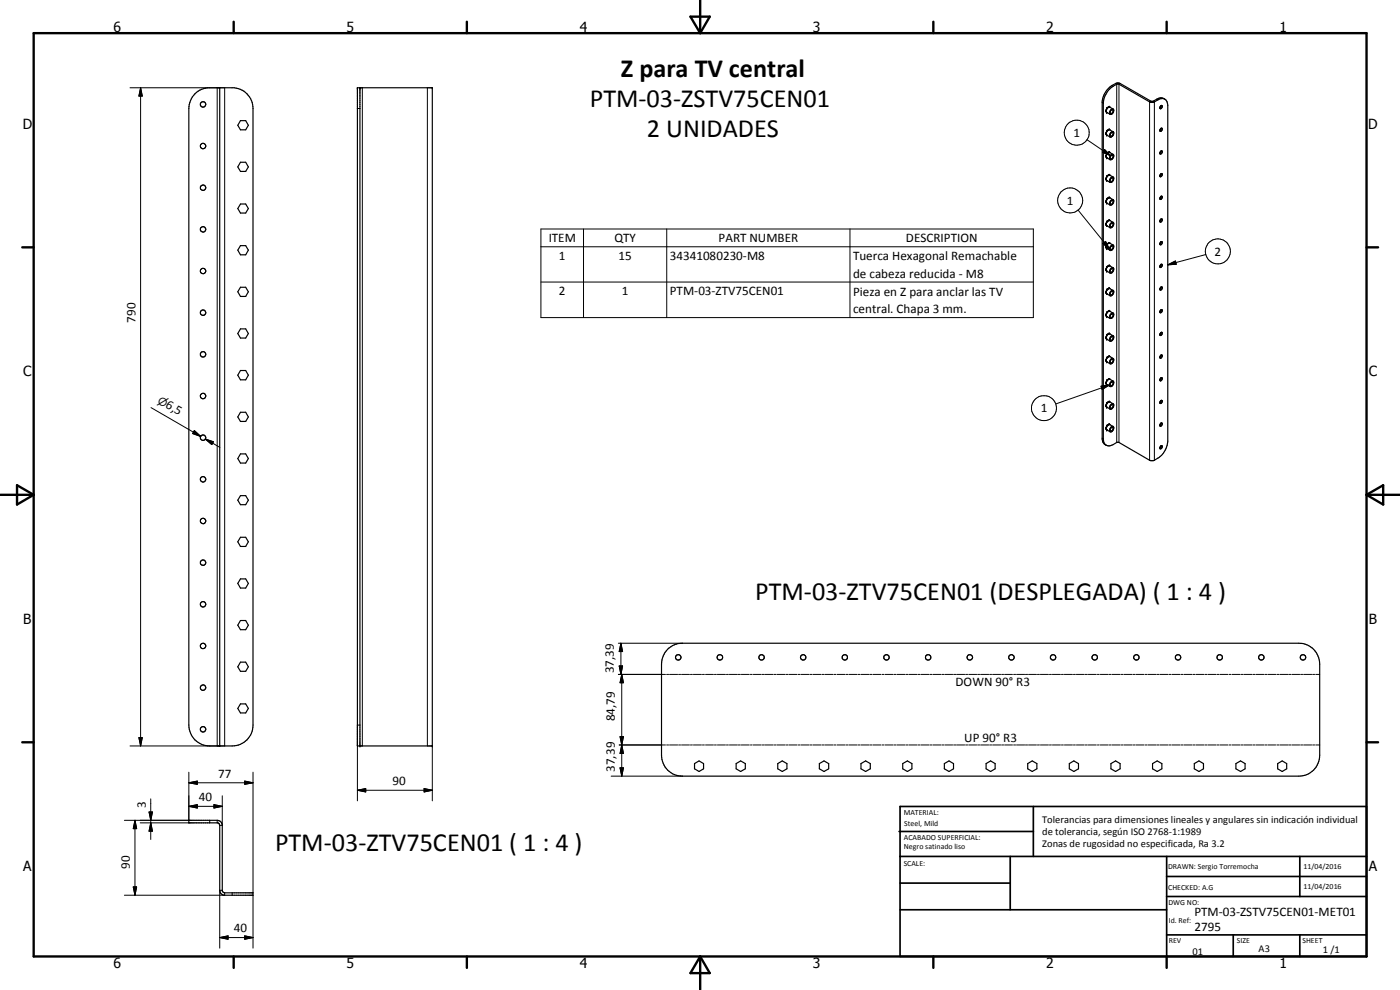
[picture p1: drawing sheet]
<svg xmlns="http://www.w3.org/2000/svg" width="420mm" height="297mm" viewBox="0 0 420 297" stroke-linecap="round" stroke-linejoin="round" font-family="sans-serif">
<g fill="none" stroke="#000" stroke-width=".35">
<path d="M58.5 28.2l1.5-1.1 2.3-.8h8a6.3 6.3 0 0 1 5.6 6.3v185a6.3 6.3 0 0 1-6.2 6.2h-6.8a6.2 6.2 0 0 1-6.2-6.2v-185l.5-2.4zM65.9 26.3v197.5M72.2 36.2h1.5l.8 1.4-.8 1.3h-1.5l-.8-1.3zM107.3 26.3h22.4v197.5h-22.4zM108 26.3v197.5M331.8 33.2l.3 .6M331.8 33.4l.3 .3M332 33.1l.1 .6M332 39.9v.4M332 33.1l-.2 .1M332 39.9l-.2 .1M332.1 33.7v.1"/>
<path d="M332.1 33.7h.1M332.1 32.9l-.1 .2M332.1 39.7l-.1 .2M332.1 32.7v.2M332.1 32.7v.1M332.1 32.5v.2M332.1 39.3v.3M332.2 33.7l1 .6M332.6 39l-.3 .1M332.6 39h.1M332.7 32.2h-.1M332.8 32.1l-.5 .2"/>
<path d="M332.8 32.1l-.7 .6M332.8 32.1l1.3 .6M332.8 32v.1M332.8 38.8l-.7 .9M332.9 38.7l-.8 .5M332.9 38.7l.3 .3M332.9 31.9l-.8 .5M332.9 31.9l.1 .1M332.9 31.9l.3 .3M332.9 38.7l.1 .2M333 38.9l-.4 .1M333.1 39l1 .5"/>
<path d="M333.2 33.1l.8-.4a.95 .95 0 0 1 .1 1.1 .95 .95 0 0 1-1 .4l-.1-.5zM333.4 33.2l.4-.3a.64 .64 0 0 1 .1 .8 .64 .64 0 0 1-.7 .3zM334.1 39.5a1.08 1.08 0 0 0-.9 1.6M334.1 39.5a1.09 1.09 0 0 1-.9 1.6M348.5 38.5l-.4 .7M348.5 31.7l-.4 .7M348.5 38.5a.48 .48 0 0 1 .2 .6 .48 .48 0 0 1-.6 .3v-.2M348.5 31.7l.1-.1a.52 .52 0 0 1 .1 .7 .52 .52 0 0 1-.6 .2v-.1M349.2 29.6h-1l-.7 .4a2.47 2.47 0 0 1-2.3 .6l-9.5-5.4a6.3 6.3 0 0 0-4.6 5.8v100.7a1.82 1.82 0 0 0 .9 1.9 1.82 1.82 0 0 0 2.1-.2l1-.6h.7l9.6 5.4a3.9 3.9 0 0 0 3.2-1.5l1.3-2.1 .6-2.2v-100.7a2.1 2.1 0 0 0-1.1-2 2.1 2.1 0 0 0-2.2 .1l-1.2 .6h-.6l-9.8-5.5a6.3 6.3 0 0 0-4.8 5.5v101.4l.2 1 1 .8M349.2 29.5l.4 .3M72.2 48.7h1.5l.8 1.4-.8 1.3h-1.5l-.8-1.3zM331.8 40l.3 .6"/>
<path d="M331.8 46.8l.3 .6M331.8 53.6l.5 .6M331.8 40.2l.3 .3M331.8 47l.2 .1M331.8 53.8l.2 .1M332 53.5v.4M332 47.1l.1 .1M332 53.9l.1 .2M332 53.5l-.2 .1M332.1 40.4v.1M332.1 53.3l-.1 .2M332.1 47.2l.1 .1"/>
<path d="M332.1 47.2v.1M332.1 54.1h.1M332.1 40.5v.1M332.1 47.3v.1M332.1 54.1v.1M332.1 53.1v.2M332.1 59.9v.2M332.1 59.9l.7-.5 1.3 .5M332.2 40.6l1 .5M332.2 47.3l1 .6M332.2 54.1l1 .6M332.6 45.8l-.8 1"/>
<path d="M332.6 45.8l.4-.1 1.1 .7M332.6 52.6l-.3 .1M332.6 52.6l-.5 .5M332.6 52.6l.4-.1 1.1 .6M332.7 45.8h-.1M332.8 59.3h.1M332.8 59.3l-.5 .2M332.8 45.6l-.5 .3M332.8 52.4l-.2 .2M332.8 59.2v.1M332.9 45.5l-.7 .5-.2 1.1M332.9 45.5l.1 .1"/>
<path d="M332.9 45.6l.3 .2M332.9 52.4l.1 .1M332.9 59.2l.1 .1M333 59.3l-.1-.2-.7 .5-.1 .3M333 59.3l.2 .1M333.2 52.6l-.3-.3-.7 .4-.1 .4M333.2 53.5l.7-.4a.9 .9 0 0 1 .4 1 .9 .9 0 0 1-.9 .6 .69 .69 0 0 1-.5-.5 .69 .69 0 0 1 .3-.7zM333.4 40l.4-.3a.64 .64 0 0 1 .1 .8 .64 .64 0 0 1-.7 .3zM333.4 46.8l.4-.3a.64 .64 0 0 1 .1 .8 .64 .64 0 0 1-.7 .3zM333.4 53.6l.5-.3a.67 .67 0 0 1 .1 .8 .67 .67 0 0 1-.8 .3zM334.1 46.4a1.04 1.04 0 0 0-.9 1.5M334.1 46.4a1.12 1.12 0 0 1-.9 1.5"/>
<path d="M348.3 52.2l.4-.1a.59 .59 0 0 1 0 .6 .59 .59 0 0 1-.6 .3zM348.5 45.3l-.4 .7M348.5 52.1l-.4 .7M348.5 58.9l-.4 .7M348.5 45.3h.1a.5 .5 0 0 1 .1 .6 .5 .5 0 0 1-.6 .2v-.1M348.5 58.9l.3 .2-.2 .6-.3 .2-.2-.3M72.2 73.7h1.5l.8 1.4-.8 1.4h-1.5l-.8-1.4zM72.2 61.2h1.5l.8 1.4-.8 1.3h-1.5l-.8-1.3zM331.8 60.5l.3 .5M331.8 67.2l.4 .7M331.8 74l.5 .6M331.8 60.6l.4 .4"/>
<path d="M331.8 67.4l.4 .3M331.8 74.2l.2 .1M332 60.3l.1 .7M332 67.1l.1 .5M332 73.9v.4M332 60.3l-.2 .1M332 67.1l-.2 .1M332 74.3l.1 .2M332 73.9l-.2 .1M332.1 60.1l-.1 .2M332.1 60.8h.1M332.1 66.9l-.1 .2"/>
<path d="M332.1 67.6h.1M332.1 73.7l-.1 .2M332.1 74.4v.1M332.1 67.6v.1M332.1 74.5h.1M332.1 67.7v.1M332.1 74.5v.1M332.1 66.7l.7-.5 1.3 .5M332.1 66.7v.2M332.1 73.5v.2M332.2 61l1 .5M332.2 67.7l1 .6"/>
<path d="M332.2 74.5l1 .6M332.3 67.8l-.1 .1M332.5 73.1l-.4 .4M332.5 79.9l-.4 .6M332.6 73.1l-.3 .1M332.6 79.9h-.3M332.7 73h-.1M332.7 79.8h-.1M332.8 66.1h.1M332.8 72.9h.1M332.8 66.1l-.5 .2M332.8 72.9l-.2 .2"/>
<path d="M332.8 72.9l1.3 .6M332.8 79.8l-.2 .1M332.8 79.8l1.3 .5M332.8 79.6v.2M332.8 66v.1M332.8 72.8v.1M332.9 79.5l-.8 .6M332.9 79.5l.3 .3M332.9 66l-.7 .4-.1 .3M332.9 66l.3 .2M332.9 72.8l-.7 .4-.1 .3M332.9 72.8l.1 .1"/>
<path d="M332.9 66l.1 .1M332.9 72.8l.3 .2M332.9 79.5v.1M333.2 60.3l.8-.4a.96 .96 0 0 1 .1 1.1 .96 .96 0 0 1-1 .4l-.1-.4zM333.2 67.1l.3-.3a.5 .5 0 0 1 .7 .1 .5 .5 0 0 1 0 .7l-.4 .6a.54 .54 0 0 1-.9-.1 .54 .54 0 0 1 .3-.8zM333.2 74l.3-.3a.5 .5 0 0 1 .7 0 .5 .5 0 0 1 0 .7l-.4 .6a.54 .54 0 0 1-.9-.1 .54 .54 0 0 1 .3-.8zM333.4 60.4l.4-.3a.63 .63 0 0 1 .2 .8 .63 .63 0 0 1-.8 .3zM333.4 67.2l.5-.3a.67 .67 0 0 1 .1 .8 .67 .67 0 0 1-.8 .3zM333.4 74l.4-.3a.63 .63 0 0 1 .2 .8 .63 .63 0 0 1-.8 .3zM348.3 72.6l.3-.1a.5 .5 0 0 1 .1 .6 .5 .5 0 0 1-.6 .2zM348.5 65.7l-.4 .7M348.5 72.5l-.4 .7"/>
<path d="M348.5 79.3l-.4 .7M348.5 65.7a.47 .47 0 0 1 .3 .5 .47 .47 0 0 1-.5 .4l-.2-.2M348.5 79.3h.2a.54 .54 0 0 1 0 .6 .54 .54 0 0 1-.6 .2v-.1M72.2 98.7h1.5l.8 1.4-.8 1.3h-1.5l-.8-1.3zM72.2 86.2h1.5l.8 1.3-.8 1.4h-1.5l-.8-1.4zM331.8 80.9l.5 .5M331.8 87.7l.4 .6M331.8 94.4l.5 .6M331.8 81l.3 .3M331.8 87.8l.4 .4M331.8 94.6l.2 .1M332 80.7l.1 .6"/>
<path d="M332 87.5l.1 .6M332 80.7l-.2 .1M332 87.5l-.2 .1M332 94.7l.1 .2M332.1 80.5l-.1 .2M332.1 87.3l-.1 .2M332.1 88v.1M332.1 94.8v.1M332.1 81.3l.1 .1M332.1 94.9l.1 .1M332.1 94.9v.1M332.1 94l-.1 .8"/>
<path d="M332.1 81.3h.1M332.1 80.1v.3M332.1 81.3v.1M332.1 88.1v.1M332.1 95h.1M332.2 81.4l1 .5M332.2 88.2l1 .5M332.2 95l1 .5M332.3 88.2l-.1 .1M332.6 93.4l-.5 .6M332.7 93.4h-.1M332.8 86.5h.1"/>
<path d="M332.8 86.5l-.5 .2M332.8 93.2l-.5 .4M332.8 100l-.5 .3M332.8 86.4v.1M332.9 86.4l-.7 .4-.1 .4M332.9 86.4l.3 .2M332.9 86.4h.1M332.9 93.2l1.2 .8M332.9 100l.1 .1M333 93.3l-.4 .1M333.2 93.4l-.3-.3-.7 .5-.4 .8M333.4 80.8l.4-.3a.64 .64 0 0 1 .1 .8 .64 .64 0 0 1-.7 .3z"/>
<path d="M333.4 94.4l.4-.3a.64 .64 0 0 1 .1 .8 .64 .64 0 0 1-.7 .3zM333.4 87.6l.5-.2a.66 .66 0 0 1 .1 .8 .66 .66 0 0 1-.8 .2zM334.1 87.2l-1.2-.7-.8 .8M334.1 80.4a1.04 1.04 0 0 0-.9 1.5M334.1 87.2a1.08 1.08 0 0 0-.9 1.5M334.1 94a1.04 1.04 0 0 0-.9 1.5M334.1 80.4a1.07 1.07 0 0 1-.9 1.5M334.1 87.2a1.09 1.09 0 0 1-.9 1.5M334.1 94a1.12 1.12 0 0 1-.9 1.5M348.3 99.8l.3-.1a.5 .5 0 0 1 .1 .6 .5 .5 0 0 1-.6 .2zM348.5 86.1l-.4 .7M348.5 92.9l-.4 .7"/>
<path d="M348.5 99.7l-.4 .8M348.5 86.1h.1a.54 .54 0 0 1 .1 .6 .54 .54 0 0 1-.6 .3v-.2M348.5 92.9h.1a.5 .5 0 0 1 .1 .6 .5 .5 0 0 1-.6 .2v-.1M72.2 111.2h1.5l.8 1.4-.8 1.4h-1.5l-.8-1.4zM331.8 101.3l.5 .6M331.8 108.1l.3 .5M331.8 114.9l.4 .6M331.8 101.4l.2 .2M331.8 108.2l.2 .2M331.8 115l.3 .2M332 101.1v.5M332 107.9v.5"/>
<path d="M332 114.7l.1 .6M332 101.6l.1 .1M332 101.1l-.2 .2M332 108.4l.1 .2M332 108.4l.1 .1M332 107.9l-.2 .2M332 114.7l-.2 .2M332.1 101h.1M332.1 101.6v.1M332.1 107.7l-.1 .2M332.1 108.5h.1M332.1 114.6l-.1 .1"/>
<path d="M332.1 115.2v.1M332.1 101l-.1 .1M332.1 101.7h.1M332.1 115.3v.1M332.1 100.8l-.1 .3M332.1 101.8h.1M332.1 115.4h.1M332.1 100.8v.2M332.1 101.7l.1 .1M332.1 107.6v.1M332.1 108.5l.1 .1M332.2 101.8l1 .6"/>
<path d="M332.2 108.6l1 .5M332.2 115.4l1 .6M332.3 115.4l-.1 .1M332.5 107.1l-.4 .5M332.5 107.1l.6-.1 1 .6M332.6 107.1h-.3M332.6 100.2l-.5 .6M332.6 100.2h.4l1.1 .6M332.7 100.2h-.1M332.8 106.9h.1M332.8 113.7h.1M332.8 106.9l-.2 .2"/>
<path d="M332.8 113.7l-.5 .3M332.8 106.8v.1M332.8 113.6v.1M332.9 113.6l-.7 .4-.1 .5M332.9 113.6l.3 .2M332.9 113.6l.1 .1M333 100.1l-.1-.2-.7 .5-.1 .4M333 100.1l.2 .1M333.2 107.1l-.3-.3-.7 .4-.1 .4M333.2 114.8l.3-.3a.5 .5 0 0 1 .7 0 .5 .5 0 0 1 0 .7l-.3 .5a.51 .51 0 0 1-.7 .3 .51 .51 0 0 1-.2-.8zM333.4 114.8l.4-.2a.61 .61 0 0 1 .2 .7 .61 .61 0 0 1-.8 .3zM333.4 101.2l.5-.2a.67 .67 0 0 1 .1 .8 .67 .67 0 0 1-.8 .2z"/>
<path d="M333.4 108l.4-.3a.63 .63 0 0 1 .2 .8 .63 .63 0 0 1-.8 .3zM334.1 114.3l-1.3-.5-.7 .8M334.1 100.8a1.06 1.06 0 0 0-.9 1.6M334.1 107.6a1.04 1.04 0 0 0-.9 1.5M334.1 100.8a1.09 1.09 0 0 1-.9 1.6M334.1 107.6a1.07 1.07 0 0 1-.9 1.5M348.3 113.4l.2-.1a.47 .47 0 0 1 .3 .5 .47 .47 0 0 1-.5 .5l-.2-.3zM348.5 106.6l-.4 .6M348.5 113.3l-.4 .7M348.5 106.5l.3 .2-.2 .6-.3 .2-.2-.3M348.5 106.5l-.4 .7M72.2 123.7h1.5l.8 1.4-.8 1.3h-1.5l-.8-1.3z"/>
<path d="M72.2 136.2h1.5l.8 1.4-.8 1.3h-1.5l-.8-1.3zM331.8 121.7l.5 .5M331.8 128.6l.4 .5-.1-.2M331.8 128.6l.3 .3M331.8 121.8l.2 .2M332 121.5v.5M332 128.3l.1 .6M332 122l.1 .1M332 121.5l-.2 .2M332 128.3l-.2 .1M332.1 121.3l-.1 .2M332.1 122v.1"/>
<path d="M332.1 122.1l.1 .1M332.1 121.3h.1M332.1 128.9l.1 .1M332.1 122.2h.1M332.1 127.7v.4M332.1 121.2v.1M332.2 122.2l1 .5M332.2 129l1 .5M332.6 120.6h.4l1.1 .6M332.7 120.6l-.6 .6M332.8 127.4l-.5 .2M332.8 127.4l-.8 .9"/>
<path d="M332.8 127.4h.2M332.8 120.4l-.5 .4M332.8 127.3v.1M333 127.4h.1M333.1 127.4l1 .6M333.2 120.6l-.3-.2-.7 .4-.1 .4M333.2 127.4l-.3-.2-.7 .4-.4 1M333.4 121.6l.4-.3a.63 .63 0 0 1 .2 .8 .63 .63 0 0 1-.8 .3zM333.7 128.2l.1-.1a.64 .64 0 0 1 .1 .8 .64 .64 0 0 1-.7 .3l.1-.6zM334.1 121.2a1.05 1.05 0 0 1-.9 1.5M334.1 128a.91 .91 0 0 0-1.1 .9l.2 .6M334.1 121.2a1.04 1.04 0 0 0-.9 1.5"/>
<path d="M334.1 128a1.07 1.07 0 0 1-.9 1.5M348.3 133.8l.4-.1a.59 .59 0 0 1 0 .7 .59 .59 0 0 1-.6 .3zM348.5 120.1l-.4 .7M348.5 126.9l-.4 .7M348.5 133.7l-.4 .8M348.5 120.1a.48 .48 0 0 1 .2 .7 .48 .48 0 0 1-.6 .2v-.2M348.5 126.9h.2a.55 .55 0 0 1 0 .6 .55 .55 0 0 1-.6 .3v-.2M72.2 148.7h1.5l.8 1.4-.8 1.3h-1.5l-.8-1.3zM72.2 173.7h1.5l.8 1.3-.8 1.4h-1.5l-.8-1.4zM72.2 161.2h1.5l.8 1.4-.8 1.4h-1.5l-.8-1.4zM72.2 198.7h1.5l.8 1.4-.8 1.3h-1.5l-.8-1.3zM72.2 186.2h1.5l.8 1.4-.8 1.3h-1.5l-.8-1.3z"/>
<path d="M200.4 194.8l2-1.3 2.4-.5h185a6.2 6.2 0 0 1 6.3 6.3v27.3a6.2 6.2 0 0 1-6.3 6.3h-185a6.3 6.3 0 0 1-6.3-6.3v-27.3l.5-2.5zM72.2 211.2h1.5l.8 1.4-.8 1.3h-1.5l-.8-1.3zM208.4 229.1l1.4-.8 1.3 .8v1.6l-1.3 .8-1.4-.8zM220.9 229.1l1.4-.8 1.4 .8v1.6l-1.4 .8-1.4-.8zM233.4 229.1l1.4-.8 1.4 .8v1.6l-1.4 .8-1.4-.8zM245.9 229.1l1.4-.8 1.4 .8v1.6l-1.4 .8-1.4-.8zM258.4 229.1l1.4-.8 1.4 .8v1.6l-1.4 .8-1.4-.8zM270.9 229.1l1.4-.8 1.4 .8v1.6l-1.4 .8-1.4-.8zM283.4 229.1l1.4-.8 1.4 .8v1.6l-1.4 .8-1.4-.8zM295.9 229.1l1.4-.8 1.4 .8v1.6l-1.4 .8-1.4-.8zM308.4 229.1l1.4-.8 1.4 .8v1.6l-1.4 .8-1.4-.8zM320.9 229.1l1.4-.8 1.4 .8v1.6l-1.4 .8-1.4-.8z"/>
<path d="M333.4 229.1l1.4-.8 1.4 .8v1.6l-1.4 .8-1.4-.8zM345.9 229.1l1.4-.8 1.4 .8v1.6l-1.4 .8-1.4-.8zM358.4 229.1l1.4-.8 1.4 .8v1.6l-1.4 .8-1.4-.8zM370.9 229.1l1.4-.8 1.4 .8v1.6l-1.4 .8-1.4-.8zM383.4 229.1l1.4-.8 1.4 .8v1.6l-1.4 .8-1.4-.8zM56.7 246.1h8.5a1.52 1.52 0 0 1 1.5 1.5v19.7l.7 .6h8.5v.7h-8.8l-.7-.4-.5-1.1v-19.7l-.5-.5h-8.7z"/>
<circle cx="60.9" cy="31.3" r=".82"/>
<circle cx="60.9" cy="43.8" r=".81"/>
<circle cx="60.9" cy="56.3" r=".82"/>
<circle cx="60.9" cy="68.8" r=".82"/>
<circle cx="60.9" cy="93.8" r=".82"/>
<circle cx="60.9" cy="81.3" r=".82"/>
<circle cx="60.9" cy="118.8" r=".82"/>
<circle cx="60.9" cy="106.3" r=".81"/>
<circle cx="60.9" cy="131.3" r=".82"/>
<circle cx="60.9" cy="143.8" r=".82"/>
<circle cx="60.9" cy="156.3" r=".83"/>
<circle cx="60.9" cy="168.8" r=".82"/>
<circle cx="60.9" cy="193.8" r=".8"/>
<circle cx="60.9" cy="181.3" r=".82"/>
<circle cx="203.5" cy="197.2" r=".82"/>
<circle cx="216.1" cy="197.2" r=".83"/>
<circle cx="228.5" cy="197.2" r=".81"/>
<circle cx="241" cy="197.2" r=".81"/>
<circle cx="253.6" cy="197.2" r=".8"/>
<circle cx="266" cy="197.2" r=".8"/>
<circle cx="278.5" cy="197.2" r=".81"/>
<circle cx="291.1" cy="197.2" r=".83"/>
<circle cx="303.5" cy="197.2" r=".82"/>
<circle cx="316" cy="197.2" r=".82"/>
<circle cx="328.5" cy="197.2" r=".81"/>
<circle cx="341" cy="197.2" r=".82"/>
<circle cx="353.6" cy="197.2" r=".81"/>
<circle cx="366" cy="197.2" r=".81"/>
<circle cx="378.5" cy="197.2" r=".81"/>
<circle cx="391" cy="197.2" r=".83"/>
<circle cx="60.9" cy="218.8" r=".82"/>
<circle cx="60.9" cy="206.3" r=".82"/>
</g>
<g fill="none" stroke="#000" stroke-width=".3">
<path d="M39 26.3h26.9M42.2 26.3l.5 2.5h-1zM42.2 26.3v197.5M65.2 26.3v197.5M67.4 26.3v197.5M107.3 32.6h.7M108.7 26.3v197.5M128.3 26.3v197.5M330.8 30.8l.3 .2M332.1 32.4l-.3 .8M332.1 39.2l-.3 .8M333.7 25.7l.4 .2"/>
<path d="M334.8 25.1l.3 .2v107.5M336.2 25.1l-.4 .2v107.5M345.4 30.4l-.4 .2v107.5M346.1 30.4l.3 .2v107.5M347.2 29.8l.3 .2M326.2 41.9l7.1 4.8M331.5 44.9l1.8 1.8-2.4-1zM332.1 52.9h.1M332.1 59.7h.1M332.1 46.1h.1M332.1 46.1l-.3 .7M332.1 52.9l-.3 .7"/>
<path d="M332.1 59.7l-.3 .8M162.3 74h147.8M162.3 68.7h147.8v26.6h-147.8zM175.1 68.7v26.6M200.1 68.7v26.6M255.1 68.7v26.6M323.5 63l9.4 11.7M331 73.1l.8-.7 1.1 2.3zM332.1 66.5h.1M332.1 73.3h.1M332.1 66.5l-.3 .7M332.1 73.3l-.3 .7"/>
<path d="M350.5 79.5l2.3-1.2 .2 1zM361.9 76.4l-11.4 3.1M162.3 84.6h147.8M332.1 80.1l-.3 .8M332.1 86.9h.1M332.1 93.7h.1M332.1 86.9l-.3 .8M332.1 93.7l-.3 .7M330.4 115.9l2.5-.4-2.1 1.3zM332.1 100.5h.1M332.1 107.3h.1M332.1 114.1h.1"/>
<path d="M332.1 100.5l-.3 .8M332.1 107.3l-.3 .8M332.1 114.1l-.3 .8M332.9 115.5l-16 5.7M45.3 122.3l14.9 8.6M58.1 129.7l2.1 1.2M58.3 129.2l1.9 1.7-2.4-.8zM61.6 131.7l2.4 .8-.4 .9zM61.6 131.7l4.4 2.5M330.8 131.5l.3 .2M332.1 120.9h.1M332.1 120.9l-.3 .8"/>
<path d="M185.6 193h19.2M185.8 199.8h1l-.5 2.6zM186.3 193l.5 2.5h-1zM186.3 193v9.4M108 217.6h-.7v22.7M185.6 202.4h14.1M186.6 202.4l.5 2.5h-1zM186.6 202.4v30.5M200.1 202.4h.5M200.9 202.4h2.5M203.7 202.4h.5M204.5 202.4h2.4"/>
<path d="M207.2 202.4h.6M208.1 202.4h2.4M210.8 202.4h.6M211.7 202.4h2.4M214.4 202.4h.6M215.3 202.4h2.4M218 202.4h.6M218.9 202.4h2.4M221.6 202.4h.6M222.5 202.4h2.4M225.2 202.4h.6M226.1 202.4h2.4"/>
<path d="M228.8 202.4h.6M229.6 202.4h2.5M232.4 202.4h.5M233.2 202.4h2.5M236 202.4h.5M236.8 202.4h2.4M239.6 202.4h.5M240.4 202.4h2.5M243.2 202.4h.5M244 202.4h2.4M246.7 202.4h.6M247.6 202.4h2.4"/>
<path d="M250.3 202.4h.6M251.2 202.4h2.4M253.9 202.4h.6M254.8 202.4h2.4M257.5 202.4h.6M258.4 202.4h2.4M261.1 202.4h.6M262 202.4h2.4M264.7 202.4h.5M265.6 202.4h2.4M268.3 202.4h.6M269.2 202.4h2.4"/>
<path d="M271.9 202.4h.5M272.7 202.4h2.5M275.5 202.4h.5M276.3 202.4h2.5M279 202.4h.6M279.9 202.4h2.5M282.6 202.4h.6M283.5 202.4h2.4M286.2 202.4h.6M287.1 202.4h2.4M289.8 202.4h.6M290.7 202.4h2.4"/>
<path d="M293.4 202.4h.6M294.3 202.4h2.4M297 202.4h.6M297.9 202.4h2.4M300.6 202.4h.6M301.5 202.4h2.4M304.2 202.4h.6M305.1 202.4h2.4M307.8 202.4h.6M308.7 202.4h2.4M311.4 202.4h.5M312.2 202.4h2.5"/>
<path d="M314.9 202.4h.6M315.8 202.4h2.5M318.5 202.4h.6M319.4 202.4h2.4M322.1 202.4h.6M323 202.4h2.4M325.7 202.4h.6M326.6 202.4h2.4M329.3 202.4h.6M330.2 202.4h2.4M332.9 202.4h.6M333.8 202.4h2.4"/>
<path d="M336.5 202.4h.6M337.4 202.4h2.4M340.1 202.4h.6M341 202.4h2.4M343.7 202.4h.6M344.6 202.4h2.4M347.2 202.4h.7M348.2 202.4h2.4M350.8 202.4h.6M351.7 202.4h2.4M354.4 202.4h.6M355.3 202.4h2.4"/>
<path d="M358 202.4h.6M358.9 202.4h2.4M361.6 202.4h.6M362.5 202.4h2.4M365.2 202.4h.6M366.1 202.4h2.4M368.8 202.4h.6M369.7 202.4h2.4M372.4 202.4h.6M373.3 202.4h2.4M376 202.4h.6M376.9 202.4h2.4"/>
<path d="M379.6 202.4h.6M380.5 202.4h2.4M383.2 202.4h.6M384.1 202.4h2.4M386.7 202.4h.7M387.7 202.4h2.3M390.3 202.4h.6M391.2 202.4h2.4M393.9 202.4h.6M394.9 202.4h1.2M39 223.8h26.9M41.7 221.3h1l-.5 2.5z"/>
<path d="M45.2 239.7v12.2M56.7 234.9l2.5-.5v.9zM56.7 231.7v14.4h-19.4M56.7 234.9h19.2M66.7 238.8v8.8h-.8M73.4 234.4l2.5 .5-2.5 .4zM75.9 231.7v36.2M107.3 237.1l2.5-.5v1zM107.3 237.1h22.4M127.3 236.6l2.4 .5-2.4 .5zM129.7 223.8v16.5M183.4 232.9h21.4"/>
<path d="M185.8 223.5h13.9M186.1 230.4h1l-.5 2.5zM186.1 221h1l-.5 2.5zM186.1 221l1 5.1h-1l1-5.1zM186.6 223.5l.5 2.6h-1zM200.1 223.5h.5M200.9 223.5h2.5M203.7 223.5h.5M204.5 223.5h2.4M207.2 223.5h.6M208.1 223.5h2.4M210.8 223.5h.6"/>
<path d="M211.7 223.5h2.4M214.4 223.5h.6M215.3 223.5h2.4M218 223.5h.6M218.9 223.5h2.4M221.6 223.5h.6M222.5 223.5h2.4M225.2 223.5h.6M226.1 223.5h2.4M228.8 223.5h.6M229.6 223.5h2.5M232.4 223.5h.5"/>
<path d="M233.2 223.5h2.5M236 223.5h.5M236.8 223.5h2.4M239.6 223.5h.5M240.4 223.5h2.5M243.2 223.5h.5M244 223.5h2.4M246.7 223.5h.6M247.6 223.5h2.4M250.3 223.5h.6M251.2 223.5h2.4M253.9 223.5h.6"/>
<path d="M254.8 223.5h2.4M257.5 223.5h.6M258.4 223.5h2.4M261.1 223.5h.6M262 223.5h2.4M264.7 223.5h.5M265.6 223.5h2.4M268.3 223.5h.6M269.2 223.5h2.4M271.9 223.5h.5M272.7 223.5h2.5M275.5 223.5h.5"/>
<path d="M276.3 223.5h2.5M279 223.5h.6M279.9 223.5h2.5M282.6 223.5h.6M283.5 223.5h2.4M286.2 223.5h.6M287.1 223.5h2.4M289.8 223.5h.6M290.7 223.5h2.4M293.4 223.5h.6M294.3 223.5h2.4M297 223.5h.6"/>
<path d="M297.9 223.5h2.4M300.6 223.5h.6M301.5 223.5h2.4M304.2 223.5h.6M305.1 223.5h2.4M307.8 223.5h.6M308.7 223.5h2.4M311.4 223.5h.5M312.2 223.5h2.5M314.9 223.5h.6M315.8 223.5h2.5M318.5 223.5h.6"/>
<path d="M319.4 223.5h2.4M322.1 223.5h.6M323 223.5h2.4M325.7 223.5h.6M326.6 223.5h2.4M329.3 223.5h.6M330.2 223.5h2.4M332.9 223.5h.6M333.8 223.5h2.4M336.5 223.5h.6M337.4 223.5h2.4M340.1 223.5h.6"/>
<path d="M341 223.5h2.4M343.7 223.5h.6M344.6 223.5h2.4M347.2 223.5h.7M348.2 223.5h2.4M350.8 223.5h.6M351.7 223.5h2.4M354.4 223.5h.6M355.3 223.5h2.4M358 223.5h.6M358.9 223.5h2.4M361.6 223.5h.6"/>
<path d="M362.5 223.5h2.4M365.2 223.5h.6M366.1 223.5h2.4M368.8 223.5h.6M369.7 223.5h2.4M372.4 223.5h.6M373.3 223.5h2.4M376 223.5h.6M376.9 223.5h2.4M379.6 223.5h.6M380.5 223.5h2.4M383.2 223.5h.6"/>
<path d="M384.1 223.5h2.4M386.7 223.5h.7M387.7 223.5h2.3M390.3 223.5h.6M391.2 223.5h2.4M393.9 223.5h.6M394.9 223.5h1.2M40.5 246.1l.5 2.5h-1zM40.5 246.1v22.5M42.1 246.9h14.6M44.7 243.6h1.1l-.6 2.5zM45.2 246.9l.6 2.5h-1.1z"/>
<path d="M56.7 241.9l2.5-.5v1zM56.7 241.9h10M62.9 246.1v.8M64.2 241.4l2.5 .5-2.5 .5zM65.2 246.1v.8M40 266.1h1l-.5 2.5zM66.7 267.1h-.8v17.4M67.4 267.9v.7h-30.1M69.7 267.9v.7M75.9 268.6v15.9M65.9 281.3l2.5-.5v1zM65.9 281.3h10"/>
<path d="M73.4 280.8l2.5 .5-2.5 .5z"/>
<circle cx="323.1" cy="39.8" r="3.7"/>
<circle cx="321.2" cy="60.1" r="3.7"/>
<circle cx="365.5" cy="75.4" r="3.8"/>
<circle cx="313.3" cy="122.5" r="3.8"/>
</g>
<g fill="#000">
<circle cx="107.3" cy="26.3" r=".18"/>
<circle cx="108" cy="26.3" r=".18"/>
<circle cx="129.7" cy="26.3" r=".18"/>
<circle cx="332.1" cy="33.8" r=".18"/>
<circle cx="332.1" cy="47.4" r=".18"/>
<circle cx="332.1" cy="54.1" r=".18"/>
<circle cx="332.1" cy="40.6" r=".18"/>
<circle cx="332.1" cy="74.6" r=".18"/>
<circle cx="332.1" cy="61" r=".18"/>
<circle cx="332.1" cy="81.4" r=".18"/>
<circle cx="332.1" cy="95" r=".18"/>
<circle cx="332.1" cy="108.6" r=".18"/>
<circle cx="332.1" cy="101.8" r=".18"/>
<circle cx="332.1" cy="129" r=".18"/>
<circle cx="332.1" cy="122.2" r=".18"/>
<circle cx="108" cy="223.8" r=".18"/>
<circle cx="129.7" cy="223.8" r=".18"/>
</g>
<g fill="none" stroke="#000" stroke-width=".71">
<path d="M10.1 9.9h400v277.1h-400zM70.1 6.5v3.4M140.1 6.5v3.4M207.2 5h5.8l-2.9 4.9zM210.1 0v9.9M280.1 6.5v3.4M350.1 6.5v3.4M6.7 74.2h3.4M410.1 74.2h3.5M.1 148.5h10M5.1 145.6l5 2.9-5 2.9zM410.1 148.5h10"/>
<path d="M410.1 148.5l5-2.9v5.8zM6.7 222.7h3.4M410.1 222.7h3.5M70.1 287v3.4M140.1 287v3.4M210.1 287v10M210.1 287l2.9 5h-5.8zM280.1 287v3.4M350.1 287v3.4"/>
</g>
<g fill="none" stroke="#000" stroke-width=".51">
<path d="M269.8 249.5h40.3M270.1 242h140v45h-140zM270.1 257h140M303.2 257v16M310.1 242v15M350.1 257v30M390.1 257v12M270.1 265h33.1M270.1 273h80M350.1 269h60M350.1 263h60M350.1 280.5h60"/>
<path d="M370.1 280.5v6.5M390.1 280.5v6.5"/>
</g>
<g fill="#000">
<path d="M42.2 26.3l.5 2.5h-1zM331.5 44.9l1.8 1.8-2.4-1zM331 73.1l.8-.7 1.1 2.3zM350.5 79.5l2.3-1.2 .2 1zM330.4 115.9l2.5-.4-2.1 1.3zM58.3 129.2l1.9 1.7-2.4-.8zM61.6 131.7l2.4 .8-.4 .9zM185.8 199.8h1l-.5 2.6zM186.3 193l.5 2.5h-1zM186.6 202.4l.5 2.5h-1zM41.7 221.3h1l-.5 2.5zM56.7 234.9l2.5-.5v.9z"/>
<path d="M73.4 234.4l2.5 .5-2.5 .4zM107.3 237.1l2.5-.5v1zM127.3 236.6l2.4 .5-2.4 .5zM186.1 230.4h1l-.5 2.5zM186.1 221h1l-.5 2.5zM186.6 223.5l.5 2.6h-1zM40.5 246.1l.5 2.5h-1zM44.7 243.6h1.1l-.6 2.5zM45.2 246.9l.6 2.5h-1.1zM56.7 241.9l2.5-.5v1zM64.2 241.4l2.5 .5-2.5 .5zM40 266.1h1l-.5 2.5z"/>
<path d="M65.9 281.3l2.5-.5v1zM73.4 280.8l2.5 .5-2.5 .5z"/>
</g>
<g font-size="7.9">
<text x="186.3" y="23.2">Z para TV central</text>
<text x="177" y="32.2">PTM-03-ZSTV75CEN01</text>
<text x="194.2" y="41.1">2 UNIDADES</text>
<text x="226.6" y="179.9">PTM-03-ZTV75CEN01 (DESPLEGADA) ( 1 : 4 )</text>
<text x="82.5" y="255.2">PTM-03-ZTV75CEN01 ( 1 : 4 )</text>
</g>
<g font-size="4.2">
<text x="34" y="9.6">6</text>
<text x="104" y="9.6">5</text>
<text x="174" y="9.6">4</text>
<text x="244" y="9.6">3</text>
<text x="314" y="9.6">2</text>
<text x="384" y="9.6">1</text>
<text x="6.8" y="38.7">D</text>
<text x="410.6" y="38.7">D</text>
<text x="7" y="112.9">C</text>
<text x="410.8" y="112.9">C</text>
<text x="7" y="187.1">B</text>
<text x="410.8" y="187.1">B</text>
<text x="7" y="261.4">A</text>
<text x="410.8" y="261.4">A</text>
<text x="34" y="290.4">6</text>
<text x="104" y="290.4">5</text>
<text x="174" y="290.4">4</text>
<text x="244" y="290.4">3</text>
<text x="314" y="290.4">2</text>
<text x="384" y="290.4">1</text>
</g>
<g font-size="3.9">
<text x="322.1" y="41.1">1</text>
<text x="320.2" y="61.4">1</text>
<text x="164.7" y="72.6">ITEM</text>
<text x="167.8" y="77.9">1</text>
<text x="184.4" y="72.6">QTY</text>
<text x="185.7" y="77.9">15</text>
<text x="201" y="78">34341080230-M8</text>
<text x="215.7" y="72.6">PART NUMBER</text>
<text x="271.9" y="72.6">DESCRIPTION</text>
<text x="364.5" y="76.7">2</text>
<text x="256" y="78.1">Tuerca Hexagonal Remachable</text>
<text x="256" y="83.4">de cabeza reducida - M8</text>
<text x="167.8" y="88.6">2</text>
<text x="186.6" y="88.6">1</text>
<text x="201" y="88.6">PTM-03-ZTV75CEN01</text>
<text x="256" y="88.7">Pieza en Z para anclar las TV</text>
<text x="256" y="94">central. Chapa 3 mm.</text>
<text x="40.7" y="96.9" transform="rotate(-90 40.7 96.9)">790</text>
<text x="49.5" y="122.3" transform="rotate(30 49.5 122.3)">6,5</text>
<text x="312.3" y="123.7">1</text>
<text x="184.3" y="202.1" transform="rotate(-90 184.3 202.1)">37,39</text>
<text x="286.8" y="205.7">DOWN 90° R3</text>
<text x="184.5" y="216.4" transform="rotate(-90 184.5 216.4)">84,79</text>
<text x="289.4" y="222.8">UP 90° R3</text>
<text x="65.5" y="233.3">77</text>
<text x="184.5" y="231.6" transform="rotate(-90 184.5 231.6)">37,39</text>
<text x="117.8" y="235.6">90</text>
<text x="43.7" y="242.4" transform="rotate(-90 43.7 242.4)">3</text>
<text x="59.7" y="240.4">40</text>
<text x="39" y="260.6" transform="rotate(-90 39 260.6)">90</text>
<text x="358.5" y="275">PTM-03-ZSTV75CEN01-MET01</text>
<text x="70.2" y="279.8">40</text>
<text x="358.5" y="279.4">2795</text>
</g>
<text font-size="3.3" x="47.1" y="120.9" transform="rotate(30 47.1 120.9)">n</text>
<g font-size="3.1">
<text x="312.7" y="246.8">Tolerancias para dimensiones lineales y angulares sin indicación individual</text>
<text x="312.7" y="250.4">de tolerancia, según ISO 2768-1:1989</text>
<text x="312.7" y="254">Zonas de rugosidad no especificada, Ra 3.2</text>
<text x="357.9" y="286.4">01</text>
<text x="377.7" y="285.6">A3</text>
<text x="397" y="285.9">1 /1</text>
</g>
<g font-size="2.4">
<text x="271.2" y="244.4">MATERIAL:</text>
<text x="271.3" y="252">ACABADO SUPERFICIAL:</text>
<text x="271.4" y="247.9">Steel, Mild</text>
<text x="271.3" y="254.6">Negro satinado liso</text>
<text x="271.2" y="259.7">SCALE:</text>
<text x="350.6" y="260.8">DRAWN: Sergio Torremocha</text>
<text x="391.2" y="260.6">11/04/2016</text>
<text x="350.6" y="267">CHECKED: A.G</text>
<text x="391.2" y="266.7">11/04/2016</text>
<text x="350.6" y="271.4">DWG NO:</text>
<text x="350.8" y="276.9">Id. Ref:</text>
<text x="350.8" y="282.8">REV</text>
<text x="371.2" y="282.9">SIZE</text>
<text x="390.9" y="282.9">SHEET</text>
</g>
</svg>
